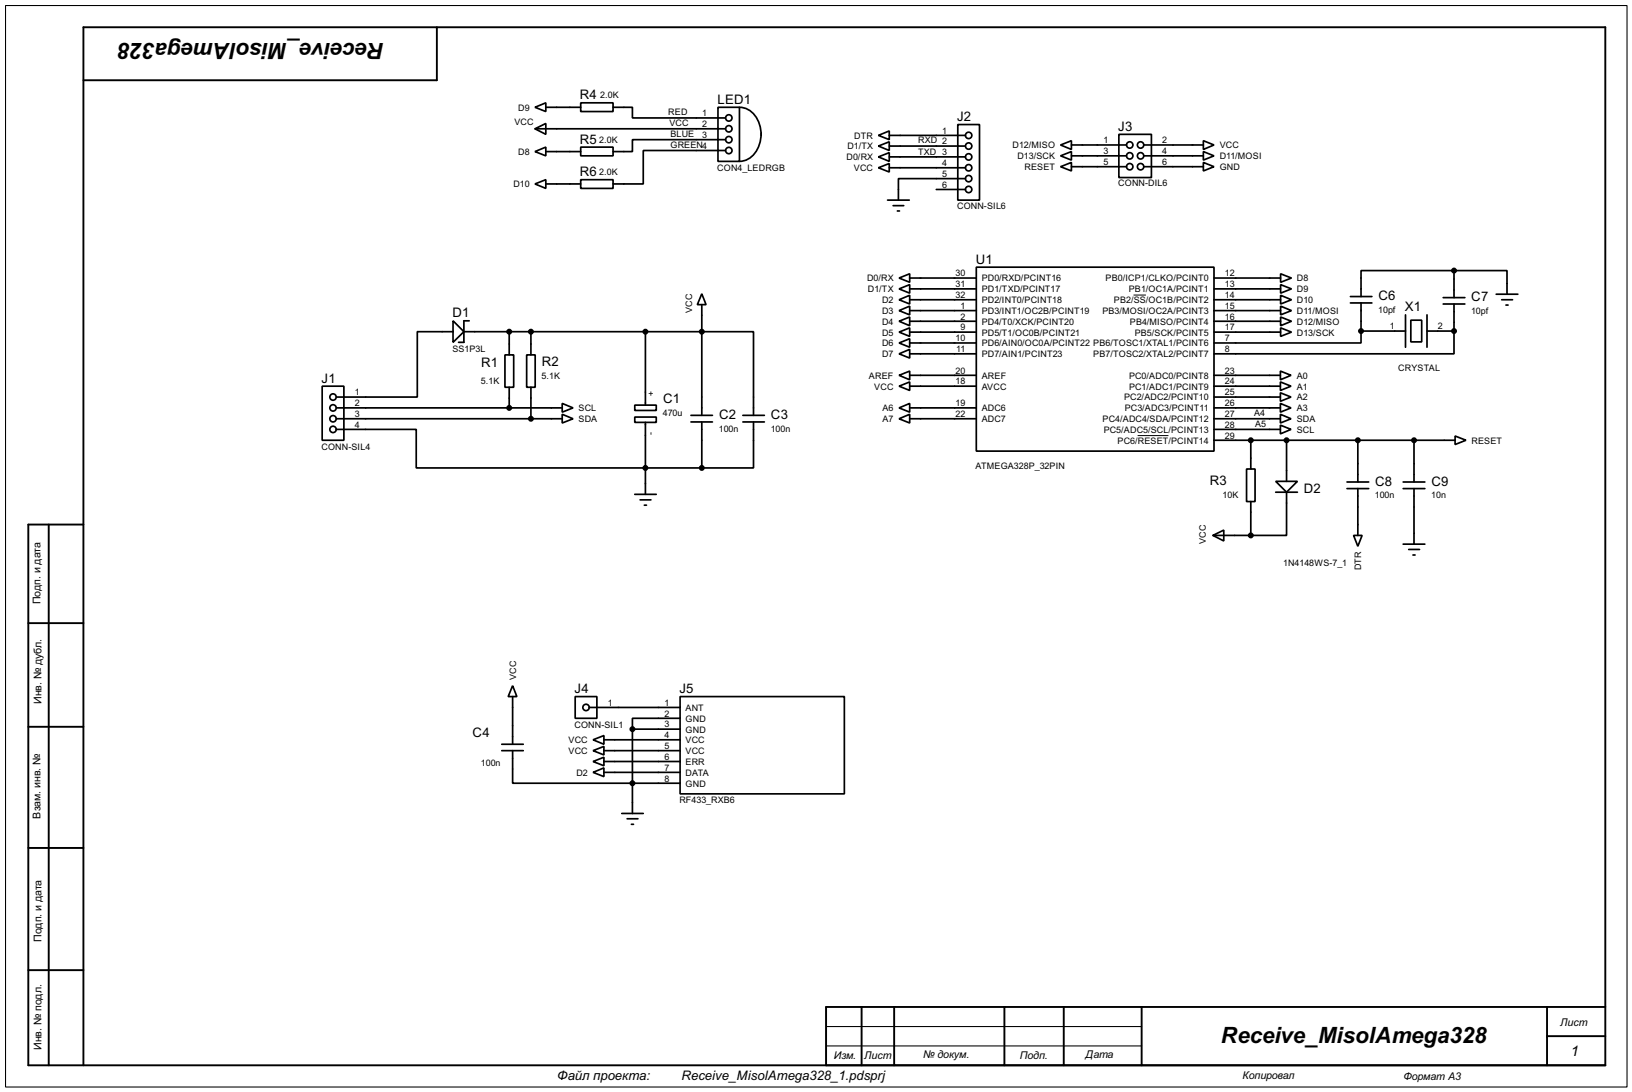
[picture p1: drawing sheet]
<svg xmlns="http://www.w3.org/2000/svg" width="383mm" height="256mm" viewBox="0 0 383 256" stroke-linecap="round" stroke-linejoin="round" font-family="sans-serif">
<path d="M1.3 1.3h381v254h-381zM194.1 245.7h74.2M194.1 241.1h74.2" fill="none" stroke="#000" stroke-width=".25"/>
<g fill="none" stroke="#000" stroke-width=".45">
<path d="M102.7 6.4v12.5h-83.1M11.5 123.2v127M19.6 123.2h-12.9v127h370.5v-243.8h-357.6v243.8M6.7 146.4h12.9M6.7 170.7h12.9M6.7 199.2h12.9M6.7 227.9h12.9M202.5 236.5v13.7M210.1 236.5v13.7M236 236.5v13.7M250 236.5v13.7M268.3 236.5v13.7"/>
<path d="M363.5 236.5v13.7M377.2 236.5h-183.1v13.7M363.5 243.4h13.7"/>
</g>
<g fill="none" stroke="#000" stroke-width=".4">
<path d="M125.7 25.2l2.6-1v2zM125.7 35.6l2.6-1v2zM125.7 30.3l2.6-1.3v2.6zM125.7 30.3h44.8M128.3 25.2h8.2M128.3 35.6h8.2M136.5 34.6h7.6v2h-7.6zM136.5 24.2h7.6v2h-7.6zM144.1 25.2h4.5v2.5h21.9M168.7 25.2h5.1v12.7h-5.1zM170.5 32.8h-21.9v2.8h-4.5M170.5 35.4h-19.3v7.8h-7.1"/>
<path d="M173.8 25.2a5.3 5.3 0 0 1 4.8 4.5l.3 2.1M178.9 31.3a6.4 6.4 0 0 1-4.3 6.5l-.8 .1M206.4 39.4l2.6-1v2zM206.4 31.8l2.6-1v2zM206.4 34.3l2.6-1v2.1zM206.4 36.9l2.6-1v2zM209 39.4h17.9M209 31.8h17.9M209 34.3h17.9M209 36.9h17.9M225.1 29.3h5.1v17.7h-5.1zM249.2 34.1l2.6-1v2z"/>
<path d="M249.2 36.6l2.6-1v2zM249.2 39.2l2.6-1v2zM251.8 34.1h12.9M251.8 36.6h12.9M251.8 39.2h12.9M262.9 31.6h7.7v10.1h-7.7zM268.8 34.1h14M268.8 36.6h14M268.8 39.2h14M282.8 33.1l2.5 1-2.5 1zM282.8 35.6l2.5 1-2.5 1zM282.8 38.2l2.5 1-2.5 1z"/>
<path d="M125.7 43.2l2.6-1v2.1zM128.3 43.2h8.2M136.5 42.2h7.6v2.1h-7.6zM208.6 47h5.1M209.9 48.3h2.5M210.9 49.6h.5M220 44.5h6.9M226.9 42h-15.8v5M106.5 75.4l2.5 2.5-2.5 2.5zM106.5 77.9h-8.4v15.4h-19.1M109 77.9h68.1v19.7M110.3 75.4h-1.3v5h-1.2"/>
<path d="M119.7 77.9v5.5M124.8 77.9v5.5M151.7 77.9v17.3M164.9 69l1 2.6h-2zM164.9 71.6v26M211.3 65.3l2.5-1v2zM211.3 67.9l2.5-1v2zM211.3 70.4l2.5-1v2zM211.3 73l2.5-1.1v2.1zM211.3 75.5l2.5-1v2zM211.3 78l2.5-1v2zM213.8 65.3h15.6"/>
<path d="M213.8 67.9h15.6M213.8 70.4h15.6M213.8 73h15.6M213.8 75.5h15.6M213.8 78h15.6M229.4 62.8h55.9v43.2h-55.9zM285.3 65.3h15.6M285.3 67.9h15.6M285.3 70.4h15.6M285.3 73h15.6M285.3 75.5h15.6M285.3 78h15.6"/>
<path d="M300.9 64.3l2.6 1-2.6 1zM300.9 66.9l2.6 1-2.6 1zM300.9 69.4l2.6 1-2.6 1zM300.9 71.9l2.6 1.1-2.6 1zM300.9 74.5l2.6 1-2.6 1zM300.9 77l2.6 1-2.6 1zM317.3 71.2h5.1M317.3 69.7h5.1M319.8 77.8v2.8h-34.5M319.8 77.8h10.5M319.8 71.2v6.6M330.3 74v7.6"/>
<path d="M331.5 75.2h2.6v5.1h-2.6zM335.3 77.8h6.4M335.3 74v7.6M339.1 71.4h5.1M339.1 69.9h5.1M341.7 77.8v5.3h-56.4M341.7 63.6h-21.9v6.1M341.7 63.6h12.4v5.5M341.7 63.6v6.3M341.7 71.4v6.4M351.6 69.1h5.1M352.9 70.4h2.5"/>
<path d="M353.9 71.7h.5M75.7 90.7h5.1v12.7h-5.1zM79 98.4h53.1M79 95.8h53.1M118.7 83.4h2v7.6h-2zM119.7 91v4.8M123.8 83.4h2v7.6h-2zM124.8 91v7.4M132.1 94.8l2.6 1-2.6 1zM132.1 97.3l2.6 1.1-2.6 1zM149.2 95.2h5v1.2h-5zM149.2 98h5v1.2h-5z"/>
<path d="M151.7 99.2v16.9M162.4 99.1h5M162.4 97.6h5M164.9 99.1v10.8M174.6 99.1h5M174.6 97.6h5M177.1 99.1v10.8h-12.2M211.3 80.6l2.5-1v2zM211.3 83.1l2.5-1v2zM211.3 88.2l2.5-1v2zM211.3 90.7l2.5-1v2zM211.3 95.8l2.5-1v2z"/>
<path d="M211.3 98.4l2.5-1.1v2.1zM213.8 98.4h15.6M213.8 88.2h15.6M213.8 90.7h15.6M213.8 95.8h15.6M213.8 80.6h15.6M213.8 83.1h15.6M285.3 98.4h15.6M285.3 88.2h15.6M285.3 90.7h15.6M285.3 93.3h15.6M285.3 95.8h15.6"/>
<path d="M300.9 97.3l2.5 1.1-2.5 1zM300.9 99.9l2.5 1-2.5 1zM300.9 87.2l2.5 1-2.5 1zM300.9 89.7l2.5 1-2.5 1zM300.9 92.3l2.5 1-2.5 1zM300.9 94.8l2.5 1-2.5 1zM79 100.9h18.8v9h67.1M149.2 116.1h5M150.4 117.4h2.6M151.4 118.7h.5M285.3 100.9h15.6M285.3 103.4h56.6"/>
<path d="M292.9 110.2h2v7.6h-2zM293.9 103.4v6.8M293.9 117.8v8M299.8 113.1h5.1l-2.6 2.5zM299.8 115.6h5.1M302.3 115.6v10.2h-8.4M302.3 103.4v9.7M316.5 114.8h5.1M316.5 113.2h5.1M319.1 103.4v9.8M319.1 114.8v11M329.7 114.8h5.1"/>
<path d="M329.7 113.2h5.1M332.3 103.4v9.8M332.3 114.8v13M341.9 102.4l2.6 1-2.6 1zM285 125.8l2.6-1.3v2.6zM285 125.8h8.9M318.1 125.8h2l-1 2.5zM329.7 127.8h5.1M331 129.1h2.6M332 130.4h.5M117.9 176.3h5.1M117.9 174.8h5.1"/>
<path d="M120.5 161.1l1 2.5h-2.1zM120.5 176.3v7.7h39.3M120.5 163.6v11.2M135.2 163.6h5.1v5.1h-5.1zM138.5 166.2h21.3M139.4 173.8l2.5-1v2zM139.4 176.3l2.5-1v2zM139.4 178.9l2.5-1v2zM141.9 173.8h17.9M141.9 176.3h17.9M141.9 178.9h17.9M148.6 171.3h11.2"/>
<path d="M148.6 171.3v19.8M159.8 163.6h38.6v22.9h-38.6zM159.8 168.7h-11.2v2.6M139.4 181.4l2.5-1v2zM141.9 181.4h17.9M146.1 191.1h5.1M147.4 192.3h2.5M148.4 193.6h.5"/>
<circle cx="171.2" cy="30.3" r=".75"/>
<circle cx="171.2" cy="35.4" r=".75"/>
<circle cx="171.2" cy="32.8" r=".75"/>
<circle cx="171.2" cy="27.7" r=".75"/>
<circle cx="227.6" cy="39.4" r=".75"/>
<circle cx="227.6" cy="31.8" r=".75"/>
<circle cx="227.6" cy="34.3" r=".75"/>
<circle cx="227.6" cy="36.9" r=".75"/>
<circle cx="265.4" cy="36.6" r=".75"/>
<circle cx="265.4" cy="34.1" r=".75"/>
<circle cx="265.4" cy="39.2" r=".75"/>
<circle cx="268" cy="36.6" r=".75"/>
<circle cx="268" cy="34.1" r=".75"/>
<circle cx="268" cy="39.2" r=".75"/>
<circle cx="227.6" cy="42" r=".75"/>
<circle cx="227.6" cy="44.5" r=".75"/>
<circle cx="78.2" cy="95.8" r=".75"/>
<circle cx="78.2" cy="98.4" r=".75"/>
<circle cx="78.2" cy="93.3" r=".75"/>
<circle cx="78.2" cy="100.9" r=".75"/>
<circle cx="137.7" cy="166.2" r=".75"/>
</g>
<path d="M266.4 69.3h2.9M267.3 102.3h7.3" fill="none" stroke="#000" stroke-width=".23"/>
<g fill="#000" stroke="#000" stroke-width=".4">
<circle cx="119.6" cy="77.9" r=".5"/>
<circle cx="124.7" cy="77.9" r=".5"/>
<circle cx="151.6" cy="77.9" r=".5"/>
<circle cx="164.9" cy="77.9" r=".5"/>
<circle cx="319.8" cy="77.8" r=".5"/>
<circle cx="341.6" cy="77.8" r=".5"/>
<circle cx="341.6" cy="63.6" r=".5"/>
<circle cx="119.6" cy="95.8" r=".5"/>
<circle cx="124.7" cy="98.4" r=".5"/>
<circle cx="151.6" cy="109.9" r=".5"/>
<circle cx="164.9" cy="109.9" r=".5"/>
<circle cx="293.9" cy="103.4" r=".5"/>
<circle cx="302.3" cy="103.4" r=".5"/>
<circle cx="319" cy="103.4" r=".5"/>
<circle cx="332.2" cy="103.4" r=".5"/>
<circle cx="293.9" cy="125.8" r=".5"/>
<circle cx="148.6" cy="171.3" r=".5"/>
<circle cx="148.6" cy="184" r=".5"/>
</g>
<g font-size="5.9">
<text x="90.3" y="10.2" transform="rotate(-180 90.3 10.2)">Receive_MisolAmega328</text>
<text x="286.9" y="244.9">Receive_MisolAmega328</text>
</g>
<text font-size="3.8" x="369.1" y="248">1</text>
<g font-size="3.5">
<text x="136.3" y="23.3">R4</text>
<text x="168.6" y="24.3">LED1</text>
<text x="224.9" y="28.5">J2</text>
<text x="136.3" y="33.8">R5</text>
<text x="262.8" y="30.7">J3</text>
<text x="136.3" y="41.4">R6</text>
<text x="229.3" y="62">U1</text>
<text x="323.9" y="70.6">C6</text>
<text x="345.7" y="70.8">C7</text>
<text x="106.3" y="74.6">D1</text>
<text x="330.1" y="73.2">X1</text>
<text x="75.6" y="89.9">J1</text>
<text x="113.1" y="86.3">R1</text>
<text x="127.3" y="86.1">R2</text>
<text x="155.8" y="94.8">C1</text>
<text x="169" y="98.5">C2</text>
<text x="181.2" y="98.5">C3</text>
<text x="284.3" y="113.9">R3</text>
<text x="306.4" y="115.8">D2</text>
<text x="323.1" y="114.2">C8</text>
<text x="336.4" y="114.2">C9</text>
<text x="135" y="162.8">J4</text>
<text x="159.7" y="162.8">J5</text>
<text x="111.1" y="173.2">C4</text>
<text x="130.9" y="253.6">Файл проекта:</text>
<text x="160.1" y="253.8">Receive_MisolAmega328_1.pdsprj</text>
</g>
<g font-size="2.8">
<text x="9.5" y="142" transform="rotate(-90 9.5 142)">Подп. и дата</text>
<text x="9.7" y="165.4" transform="rotate(-90 9.7 165.4)">Инв. № дубл.</text>
<text x="9.5" y="192.3" transform="rotate(-90 9.5 192.3)">Взам. инв. №</text>
<text x="9.8" y="221.2" transform="rotate(-90 9.8 221.2)">Подп. и дата</text>
<text x="366.6" y="240.9">Лист</text>
<text x="9.8" y="246.6" transform="rotate(-90 9.8 246.6)">Инв. № подл.</text>
<text x="195.9" y="248.8">Изм.</text>
<text x="203" y="248.8">Лист</text>
<text x="217" y="248.5">№ докум.</text>
<text x="239.6" y="248.8">Подп.</text>
<text x="255.1" y="248.5">Дата</text>
<text x="291.9" y="253.4">Копировал</text>
<text x="329.7" y="253.6">Формат А3</text>
</g>
<g font-size="2.4">
<text x="141.1" y="23">2.0K</text>
<text x="120.9" y="29.3">VCC</text>
<text x="121.8" y="26">D9</text>
<text x="157" y="27.1">RED</text>
<text x="157.3" y="29.6">VCC</text>
<text x="165" y="27.3">1</text>
<text x="165" y="29.9">2</text>
<text x="140.8" y="33.5">2.0K</text>
<text x="157.5" y="32.2">BLUE</text>
<text x="157.5" y="34.8">GREEN4</text>
<text x="165" y="32.4">3</text>
<text x="199.1" y="35.1">D1/TX</text>
<text x="200.7" y="32.6">DTR</text>
<text x="215.7" y="33.7">RXD 2</text>
<text x="221.4" y="31.4">1</text>
<text x="237.9" y="34.9">D12/MISO</text>
<text x="259.3" y="33.7">1</text>
<text x="273.1" y="33.7">2</text>
<text x="286.6" y="34.9">VCC</text>
<text x="121.8" y="36.4">D8</text>
<text x="140.8" y="41.1">2.0K</text>
<text x="168.5" y="40.1">CON4_LEDRGB</text>
<text x="198.9" y="37.7">D0/RX</text>
<text x="200.6" y="40.2">VCC</text>
<text x="215.7" y="36.5">TXD 3</text>
<text x="221.4" y="39">4</text>
<text x="221.4" y="41.6">5</text>
<text x="239.1" y="37.4">D13/SCK</text>
<text x="240.7" y="39.9">RESET</text>
<text x="259.3" y="36.2">3</text>
<text x="259.3" y="38.8">5</text>
<text x="273.1" y="36.2">4</text>
<text x="273.1" y="38.8">6</text>
<text x="286.6" y="37.4">D11/MOSI</text>
<text x="286.6" y="39.9">GND</text>
<text x="120.6" y="44">D10</text>
<text x="221.4" y="44.1">6</text>
<text x="262.7" y="43.7">CONN-DIL6</text>
<text x="224.9" y="49.2">CONN-SIL6</text>
<text x="224.6" y="64.9">30</text>
<text x="287.8" y="64.9">12</text>
<text x="203.7" y="66.1">D0/RX</text>
<text x="203.9" y="68.7">D1/TX</text>
<text x="207.3" y="71.2">D2</text>
<text x="224.6" y="70">32</text>
<text x="224.6" y="67.4">31</text>
<text x="230.7" y="71.2">PD2/INT0/PCINT18</text>
<text x="230.7" y="68.7">PD1/TXD/PCINT17</text>
<text x="230.7" y="66.1">PD0/RXD/PCINT16</text>
<text x="259.8" y="66.1">PB0/ICP1/CLKO/PCINT0</text>
<text x="261.7" y="71.2">PB2/SS/OC1B/PCINT2</text>
<text x="265.2" y="68.7">PB1/OC1A/PCINT1</text>
<text x="287.8" y="67.4">13</text>
<text x="287.8" y="70">14</text>
<text x="304.7" y="66.1">D8</text>
<text x="304.7" y="68.7">D9</text>
<text x="304.7" y="71.2">D10</text>
<text x="162.7" y="73.5" transform="rotate(-90 162.7 73.5)">VCC</text>
<text x="207.3" y="73.7">D3</text>
<text x="207.3" y="76.2">D4</text>
<text x="225.7" y="77.6">9</text>
<text x="225.7" y="75.1">2</text>
<text x="225.7" y="72.6">1</text>
<text x="230.7" y="76.2">PD4/T0/XCK/PCINT20</text>
<text x="230.7" y="73.7">PD3/INT1/OC2B/PCINT19</text>
<text x="259" y="73.7">PB3/MOSI/OC2A/PCINT3</text>
<text x="265.5" y="76.2">PB4/MISO/PCINT4</text>
<text x="287.8" y="72.6">15</text>
<text x="287.8" y="75.1">16</text>
<text x="287.8" y="77.6">17</text>
<text x="304.7" y="73.7">D11/MOSI</text>
<text x="304.7" y="76.2">D12/MISO</text>
<text x="323.9" y="73.4">10pf</text>
<text x="326.6" y="77.4">1</text>
<text x="337.9" y="77.4">2</text>
<text x="345.7" y="73.7">10pf</text>
<text x="106.3" y="82.6">SS1P3L</text>
<text x="207.3" y="78.8">D5</text>
<text x="207.3" y="81.4">D6</text>
<text x="207.3" y="83.9">D7</text>
<text x="224.6" y="80.2">10</text>
<text x="224.7" y="82.7">11</text>
<text x="230.7" y="81.4">PD6/AIN0/OC0A/PCINT22 PB6/TOSC1/XTAL1/PCINT6</text>
<text x="230.7" y="78.8">PD5/T1/OC0B/PCINT21</text>
<text x="230.7" y="83.9">PD7/AIN1/PCINT23</text>
<text x="256.9" y="83.9">PB7/TOSC2/XTAL2/PCINT7</text>
<text x="266.6" y="78.8">PB5/SCK/PCINT5</text>
<text x="287.8" y="82.7">8</text>
<text x="287.8" y="80.2">7</text>
<text x="304.7" y="78.8">D13/SCK</text>
<text x="127.3" y="88.9">5.1K</text>
<text x="204.2" y="88.9">AREF</text>
<text x="224.6" y="87.8">20</text>
<text x="230.7" y="88.9">AREF</text>
<text x="265.3" y="88.9">PC0/ADC0/PCINT8</text>
<text x="287.8" y="87.8">23</text>
<text x="304.7" y="88.9">A0</text>
<text x="328.5" y="87.1">CRYSTAL</text>
<text x="83.4" y="92.9">1</text>
<text x="83.4" y="95.4">2</text>
<text x="113" y="90.2">5.1K</text>
<text x="152.2" y="91.9" transform="rotate(90 152.2 91.9)">+</text>
<text x="205.4" y="91.5">VCC</text>
<text x="224.6" y="90.3">18</text>
<text x="224.6" y="95.4">19</text>
<text x="230.7" y="91.5">AVCC</text>
<text x="264.1" y="94.1">PC2/ADC2/PCINT10</text>
<text x="265.3" y="91.5">PC1/ADC1/PCINT9</text>
<text x="287.8" y="95.4">26</text>
<text x="287.8" y="92.9">25</text>
<text x="287.8" y="90.3">24</text>
<text x="304.7" y="91.5">A1</text>
<text x="304.7" y="94.1">A2</text>
<text x="83.4" y="98">3</text>
<text x="83.4" y="100.5">4</text>
<text x="135.9" y="96.6">SCL</text>
<text x="135.9" y="99.2">SDA</text>
<text x="152.4" y="101.5" transform="rotate(90 152.4 101.5)">-</text>
<text x="155.8" y="97.7">470u</text>
<text x="168.9" y="101.4">100n</text>
<text x="181.1" y="101.4">100n</text>
<text x="207.4" y="96.6">A6</text>
<text x="207.4" y="99.2">A7</text>
<text x="224.6" y="98">22</text>
<text x="230.7" y="96.6">ADC6</text>
<text x="230.7" y="99.2">ADC7</text>
<text x="259.1" y="99.2">PC4/ADC4/SDA/PCINT12</text>
<text x="259.3" y="101.7">PC5/ADC5/SCL/PCINT13</text>
<text x="264.3" y="96.6">PC3/ADC3/PCINT11</text>
<text x="287.8" y="100.5">28</text>
<text x="287.8" y="98">27</text>
<text x="294.7" y="97.7">A4</text>
<text x="294.9" y="100.3">A5</text>
<text x="304.7" y="99.2">SDA</text>
<text x="304.7" y="101.7">SCL</text>
<text x="304.7" y="96.6">A3</text>
<text x="75.5" y="105.6">CONN-SIL4</text>
<text x="262.6" y="104.2">PC6/RESET/PCINT14</text>
<text x="287.8" y="103">29</text>
<text x="345.7" y="104.2">RESET</text>
<text x="229.2" y="110.2">ATMEGA328P_32PIN</text>
<text x="287.3" y="117.1">10K</text>
<text x="323.1" y="117.1">100n</text>
<text x="336.3" y="117.1">10n</text>
<text x="283.3" y="127.7" transform="rotate(-90 283.3 127.7)">VCC</text>
<text x="301.5" y="132.9">1N4148WS-7_1</text>
<text x="319.9" y="134" transform="rotate(-90 319.9 134)">DTR</text>
<text x="121.3" y="159.8" transform="rotate(-90 121.3 159.8)">VCC</text>
<text x="142.8" y="165.8">1</text>
<text x="156.1" y="165.8">1</text>
<text x="161.1" y="167">ANT</text>
<text x="135" y="170.9">CONN-SIL1</text>
<text x="156.1" y="168.3">2</text>
<text x="156.1" y="170.9">3</text>
<text x="156.1" y="173.4">4</text>
<text x="161.1" y="169.5">GND</text>
<text x="161.1" y="172.1">GND</text>
<text x="113" y="179.9">100n</text>
<text x="133.6" y="174.6">VCC</text>
<text x="133.6" y="177.1">VCC</text>
<text x="156.1" y="175.9">5</text>
<text x="156.1" y="178.5">6</text>
<text x="161.1" y="174.6">VCC</text>
<text x="161.1" y="177.1">VCC</text>
<text x="161.1" y="179.7">ERR</text>
<text x="135.4" y="182.2">D2</text>
<text x="156.1" y="181">7</text>
<text x="156.1" y="183.6">8</text>
<text x="161.1" y="182.2">DATA</text>
<text x="161.1" y="184.8">GND</text>
<text x="159.6" y="188.7">RF433_RXB6</text>
</g>
</svg>
